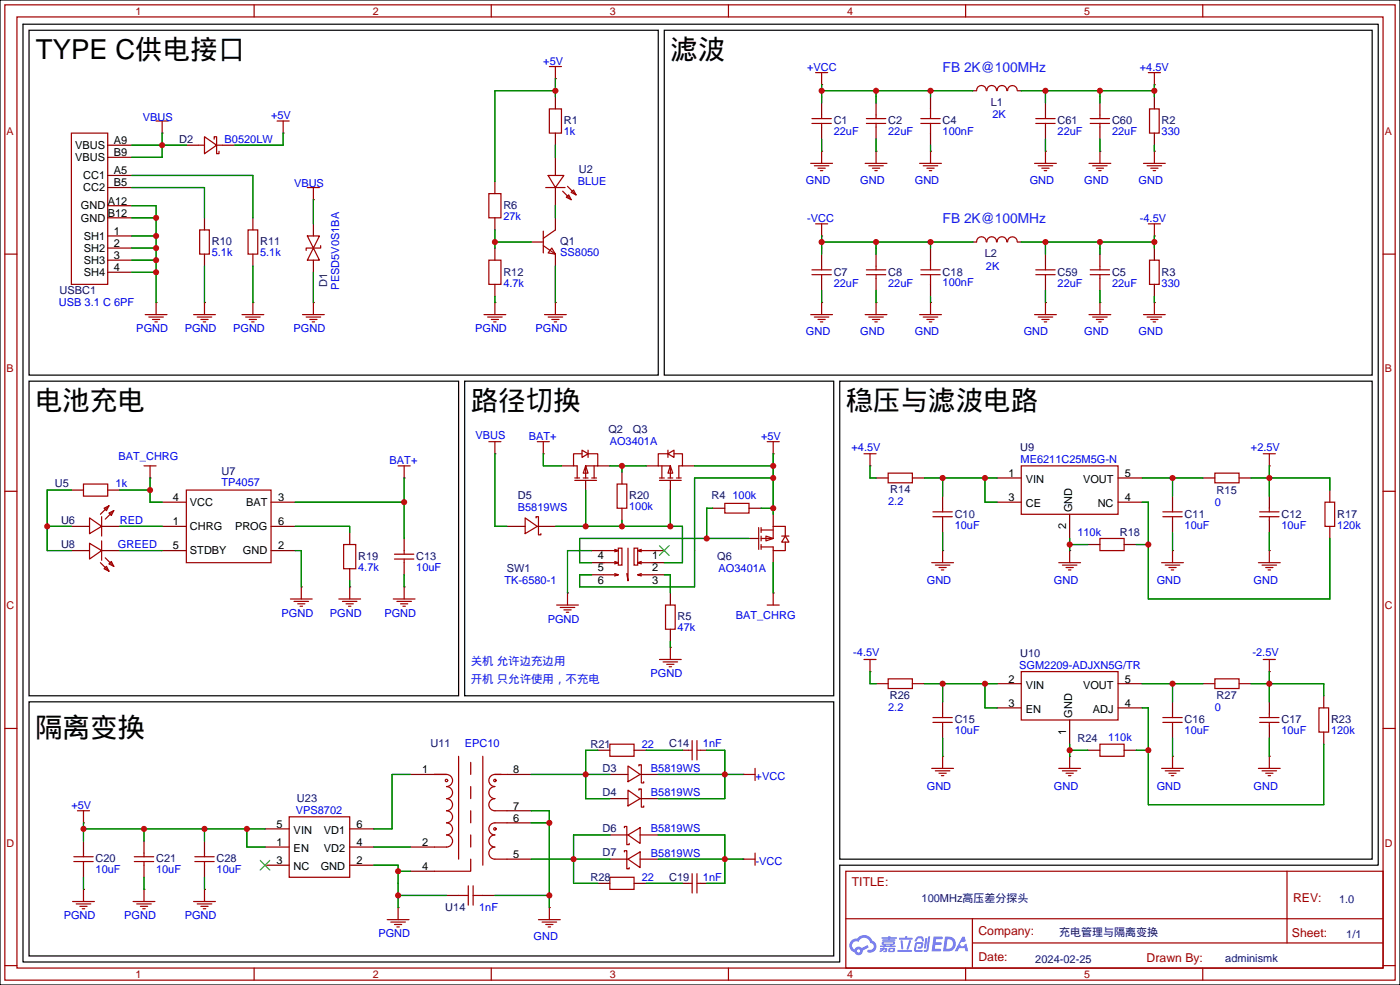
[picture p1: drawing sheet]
<svg xmlns="http://www.w3.org/2000/svg" width="294mm" height="207mm" viewBox="0 0 294 207" stroke-linecap="round" stroke-linejoin="round" font-family="sans-serif">
<path d="M0 0h293.9v206.8h-293.9z" fill="#fff" stroke="#000" stroke-width=".25"/>
<g fill="none" stroke="#a10000" stroke-width=".25">
<path d="M1 1h291.9v204.7h-291.9zM3.6 3.6h286.7v199.6h-286.7zM53.3 1v2.6M103.1 1v2.6M152.9 1v2.6M202.7 1v2.6M252.5 1v2.6M1 53.3h2.6M290.3 53.3h2.6M1 103.1h2.6M290.3 103.1h2.6M1 152.9h2.6"/>
<path d="M290.3 152.9h2.6M177.5 182.9h112.8v20.3h-112.8zM177.6 192.8h112.6M204.1 197.9h86.1M204.1 192.8v10.2M270.2 182.9v15M1 202.7h2.6M53.3 203.2v2.5M103.1 203.2v2.5M152.9 203.2v2.5M202.7 203.2v2.5M252.5 203.2v2.5"/>
<path d="M290.3 202.7h2.6"/>
</g>
<g fill="#5487ff">
<path d="M196 196.6h1.6l.3 .1-.1 .4h-1.3l-.1 .7h1.1l.2 .3-.3 .2h-1.1l-.1 .9h1.2l.2 .2-.2 .3h-1.8z"/>
<path d="M202 196.6h.5l.2 .9-.4 .3a.49 .49 0 0 0-.7 .2 .49 .49 0 0 0 .3 .6 .49 .49 0 0 0 .6-.4l.3-.2 .4 1.7h-.5l-.2-.7h-1.2l-.3 .7h-.6z"/>
<path d="M194.3 196.9h.4l-.3 2-.2 .2-.2-.2z"/>
<path d="M194.8 196.6h.5l-.4 2.7a.57 .57 0 0 1-.4 .5 .57 .57 0 0 1-.6-.2l.6-.3z"/>
<path d="M192.4 196.7l.5-.2 .7 .1 .4 1h-.4l-.3-.6h-.6l-.4 .6h-.3z"/>
<path d="M192.2 197.9l1.2-.2a.74 .74 0 0 1 .4 .8 .74 .74 0 0 1-.6 .6h-.5l-.1-.2 .3-.2h.4l.1-.6h-.9l-.2 1.3h1.2l.2 .2-.2 .2h-1.2l-.4-.1v-.4z"/>
<path d="M188.4 199.4h2.9l.2 .2-.3 .2h-2.7z"/>
<path d="M190.8 197.4h.5a2.8 2.8 0 0 1-.8 1.9l-.2-.2z"/>
<path d="M189 197.4h.4l.2 1.7-.2 .2-.2-.2z"/>
<path d="M188.8 196.8h1.2l.1-.3h.3v.3h1l.2 .3-.2 .1h-2.6z"/>
<path d="M184.8 199l.9-.1v.1l.5 .1v.6l-.8 .2v-.3h.4v-.3a.45 .45 0 0 0-.6 .3l-.5 .3-.1-.3 .5-.3h-.4z"/>
<path d="M185.1 196.7h1.3l.1-.2h.4v.2h1.2l.2 .2-.2 .1h-1.3v.2h1l.2 .2-.2 .1h-2.5l-.1-.3h1.2v-.2h-1.3z"/>
<path d="M198.4 196.6l-.4 3.1h.9a1.56 1.56 0 0 0 1.7-1.6 1.56 1.56 0 0 0-1.7-1.5zM198.9 197.1a1.05 1.05 0 0 1 1.1 1.2 1.05 1.05 0 0 1-1.4 .9z"/>
<path d="M185.2 197.7l-.1 .5 .4 .1v.2h-.7v.3h3.1l.1-.2-.1-.1h-.7l.1-.1a.43 .43 0 0 0 .5-.3 .43 .43 0 0 0-.2-.5h-2.2zM185.5 197.9h2l-.1 .2h-1.9zM185.9 198.3h1l-.1 .2h-.8z"/>
<path d="M186.6 199.1l-.1 .7 1.3-.1v-.7l-.9-.1zM186.9 199.3h.6l-.1 .3h-.5z"/>
<path d="M178.7 197.4a1.47 1.47 0 0 0 .7 2.5 .89 .89 0 0 0 1 .6 .89 .89 0 0 0 .7-1l1.3-.6-.3-.5-1.2 .6-.4-.3a.89 .89 0 0 0-1.1 .6 .9 .9 0 0 1-.5-1.2 .9 .9 0 0 1 1.3-.4 1.3 1.3 0 0 1 1.4-.9 1.3 1.3 0 0 1 1.1 1.2 .75 .75 0 0 1 .7 .9 .75 .75 0 0 1-1.1 .5l-.2 .1v.3a1.28 1.28 0 0 0 1.8-.6 1.28 1.28 0 0 0-.8-1.7 1.9 1.9 0 0 0-3.3-.5l-.6 .1zM179.9 199.6a.35 .35 0 0 1 .7 0 .35 .35 0 0 1-.7 0z"/>
</g>
<g fill="none" stroke="#a10000" stroke-width=".25">
<path d="M115.3 14h2.6M116.6 14v2.5M171.2 15.2h2.5M172.5 15.2v2.6M205 19a1.01 1.01 0 0 1 1-1.1 1.01 1.01 0 0 1 1 1.1M207.2 19a1.01 1.01 0 0 1 1-1.1 1.01 1.01 0 0 1 1 1.1M209.3 19a1.01 1.01 0 0 1 1-1.1 1.01 1.01 0 0 1 1 1.1M211.5 19a1.01 1.01 0 0 1 1-1 1.01 1.01 0 0 1 1 1M241 15.2h2.6M242.3 15.2v2.6M15 27.9h7.6v31.8h-7.6zM32.8 25.4h2.5"/>
<path d="M34 25.4v2.5M41.7 30.5h1.2M42.9 28.7l2.6 1.8-2.6 1.8zM45 29.2v-.5h.5v3.6h.5v-.5M45.5 30.5h1.2M58.2 25.4h2.5M59.4 25.4v2.5M64.5 39.4h2.6M65.8 39.4v2.5M114.6 39.4h4M115.1 36.8h3.3l-1.8 2.6zM115.3 22.9h2.6v5h-2.6z"/>
<path d="M119.1 39.1l1.8 1.8M170.2 34.3h4.6M170.4 25.9h4.1M170.4 24.9h4.1M170.9 34.8h3.1M171.7 35.3h1.5M172.2 35.8h.5M172.5 24.1v.8M172.5 25.9v.8M172.5 31.8v2.5M181.6 34.3h4.6M181.9 25.9h4"/>
<path d="M181.9 24.9h4M182.4 34.8h3M183.1 35.3h1.6M183.6 35.8h.5M183.9 24.1v.8M183.9 25.9v.8M183.9 31.8v2.5M193 34.3h4.6M193.3 25.9h4.1M193.3 24.9h4.1M193.8 34.8h3M194.6 35.3h1.5"/>
<path d="M195.1 35.8h.5M195.3 22.9v2M195.3 25.9v2M195.3 31.8v2.5M217.2 34.3h4.5M217.4 25.9h4.1M217.4 24.9h4.1M217.9 34.8h3.1M218.7 35.3h1.5M219.2 35.8h.5M219.5 24.1v.8M219.5 25.9v.8"/>
<path d="M219.5 31.8v2.5M228.6 34.3h4.6M228.9 25.9h4M228.9 24.9h4M229.4 34.8h3M230.1 35.3h1.5M230.6 35.8h.5M230.9 24.1v.8M230.9 25.9v.8M230.9 31.8v2.5M240 34.3h4.6M240.8 34.8h3"/>
<path d="M241.3 22.9h2v5h-2zM241.6 35.3h1.5M242.1 35.8h.5M242.3 31.8v2.5M41.9 48.3h2v5h-2zM52.1 48.3h2v5h-2zM64.5 49.5h2.6l-1.3 2.6zM65.8 52.1l1.3 2.5h-2.6zM67.3 51.6v.5h-3v.5M102.6 54.6h2.6v5.1h-2.6zM102.6 40.6h2.6v5.1h-2.6zM114 48.5v4.6"/>
<path d="M114 51.6l2.6 1.7M115.8 52.1l.8 1.2-1.5-.2zM116.6 48.3l-2.6 1.7M118.1 40.1l1.8 1.8M118.9 41.4l.5-.5 .5 1zM119.9 40.4l.5-.5 .5 1zM170.4 57.7h4.1M170.4 56.6h4.1M171.2 47h2.5M172.5 47v2.5M172.5 55.9v.7M172.5 57.7v.7"/>
<path d="M181.9 57.7h4M181.9 56.6h4M183.9 55.9v.7M183.9 57.7v.7M193.3 57.7h4.1M193.3 56.6h4.1M195.3 54.6v2M195.3 57.7v2M205 50.8a1.01 1.01 0 0 1 1-1.1 1.01 1.01 0 0 1 1 1.1M207.2 50.8a1.01 1.01 0 0 1 1-1.1 1.01 1.01 0 0 1 1 1.1M209.3 50.8a1.01 1.01 0 0 1 1-1.1 1.01 1.01 0 0 1 1 1.1M211.5 50.8a1.01 1.01 0 0 1 1-1.1 1.01 1.01 0 0 1 1 1.1"/>
<path d="M217.4 57.7h4.1M217.4 56.6h4.1M219.5 55.9v.7M219.5 57.7v.7M228.9 57.7h4M228.9 56.6h4M230.9 55.9v.7M230.9 57.7v.7M241 47h2.6M241.3 54.6h2v5.1h-2zM242.3 47v2.5M30.5 66h4.6"/>
<path d="M31.2 66.5h3.1M32 67.1h1.5M32.5 67.6h.5M32.8 63.5v2.5M40.6 66h4.6M41.4 66.5h3M42.2 67.1h1.5M42.7 67.6h.5M42.9 63.5v2.5M50.8 66h4.6M51.6 66.5h3M52.3 67.1h1.5"/>
<path d="M52.8 67.6h.5M53.1 63.5v2.5M63.5 66h4.6M64.3 66.5h3M65 67.1h1.5M65.5 67.6h.5M65.8 63.5v2.5M101.6 66h4.6M102.4 66.5h3M103.1 67.1h1.5M103.6 67.6h.5M103.9 63.5v2.5"/>
<path d="M114.3 66h4.6M115.1 66.5h3M115.8 67.1h1.5M116.3 67.6h.5M116.6 63.5v2.5M170.2 66h4.6M170.9 66.5h3.1M171.7 67.1h1.5M172.2 67.6h.5M172.5 63.5v2.5M181.6 66h4.6M182.4 66.5h3"/>
<path d="M183.1 67.1h1.6M183.6 67.6h.5M183.9 63.5v2.5M193 66h4.6M193.8 66.5h3M194.6 67.1h1.5M195.1 67.6h.5M195.3 63.5v2.5M217.2 66h4.5M217.9 66.5h3.1M218.7 67.1h1.5M219.2 67.6h.5"/>
<path d="M219.5 63.5v2.5M228.6 66h4.6M229.4 66.5h3M230.1 67.1h1.5M230.6 67.6h.5M230.9 63.5v2.5M240 66h4.6M240.8 66.5h3M241.6 67.1h1.5M242.1 67.6h.5M242.3 63.5v2.5M30.2 97.8h2.6"/>
<path d="M31.5 97.8v2.5M83.6 97.8h2.5M84.8 97.8v2.5M102.6 92.7h2.6M103.9 92.7v2.6M112.8 92.7h2.5M114 92.7v2.6M122.2 94.5l1.2 .8-1.2 .7zM122.2 95.3h-1.8v2.5h.8v2.5M122.9 97.8l.5 1.5h-1zM123.4 95.3h2.1v2.5h-2.6v2.5M123.4 94.5v1.5"/>
<path d="M124.7 97.8v2.5M138.9 97.8v2.5M140.2 95.3l1.3-.8v1.5zM140.2 95.3h-2v2.5h2.5v2.5M140.2 94.5v1.5M140.7 97.8l.5 1.5h-1zM141.5 95.3h1.8v2.5h-.8v2.5M161 92.7h2.6M162.3 92.7v2.6M181.4 95.3h2.5M182.6 95.3v2.5M186.4 99.3h5.1v2h-5.1z"/>
<path d="M214.4 97.8h20.3v10.1h-20.3zM255 99.3h5.1v2h-5.1zM265.2 95.3h2.5M266.4 95.3v2.5M17.5 101.6h5.1v2.5h-5.1zM18.8 108.7l2.5 1.8-2.5 1.5zM18.8 114l2.5 1.6-2.5 1.7zM21.1 118.1l1.8 1.8M21.3 108.5v4M21.3 113.5v4.1M21.8 106.7l1.1-.5-.5 1zM21.8 119.4l.6-.5 .5 1z"/>
<path d="M22.1 117.1l1.8 1.8M22.9 107.7l1-.5-.5 1zM22.9 106.2l-1.8 1.8M23.4 117.9l.5 1-1-.5zM23.9 107.2l-1.8 1.8M39.1 102.9h17.8v15.2h-17.8zM72.1 114.3h2.6v5.1h-2.6zM82.8 117.3h4.1M82.8 116.3h4.1M84.8 115.6v.7M84.8 117.3v.8M110.2 108.7l2.6 1.8-2.6 1.5z"/>
<path d="M112.5 108.7v-.2h.5v3.8h.5v-.3M120.6 100.8h4.6M120.6 100.3h1.1M122.4 100.3h1M124.2 100.3h1M126.7 118.1h3.1l-.8 .3M126.7 115.6h3.1l-.8 .2M129 117.9l.8 .2M129 115.3l.8 .3M129.5 101.6h2.1v5.1h-2.1zM129.8 115.1h.8v3.5h-.8zM131.8 115.1v6.8l-.2-1.5"/>
<path d="M133.1 115.1h.8v3.5h-.8zM134.6 117.9l-.7 .2M134.6 115.3l-.7 .3M136.9 118.1h-3l.7 .3M136.9 115.6h-3l.7 .2M138.4 100.8h4.6M138.4 100.3h1M140.2 100.3h1M142 100.3h1M152.1 105.7h5.1v2h-5.1zM159.3 110.7v4.6M159.8 111.3h2.5"/>
<path d="M159.8 110.7v1.1M159.8 112.5v1M159.8 114.3v1M160.8 112.5l1.5 .5-1.5 .5zM164.1 112.5h1.5M164.8 112.5l.8 1.3h-1.5zM164.8 112.5v-2h-2.5v2.5h-2.5M164.8 113.8v1.8h-2.5v-.8h-2.5M195.6 118.1h4.6M195.8 108.5h4.1M195.8 107.4h4.1M196.3 118.6h3.1"/>
<path d="M197.1 119.1h1.5M197.6 119.6h.5M197.9 106.7v.7M197.9 108.5v.7M197.9 115.6v2.5M222.2 118.1h4.6M223 118.6h3.1M223.8 119.1h1.5M224.3 119.6h.5M224.5 115.6v2.5M230.9 113h5.1v2.6h-5.1zM243.8 118.1h4.6"/>
<path d="M244.1 108.5h4.1M244.1 107.4h4.1M244.6 118.6h3M245.4 119.1h1.5M245.9 119.6h.5M246.1 106.7v.7M246.1 108.5v.7M246.1 115.6v2.5M264.2 118.1h4.5M264.4 108.5h4.1M264.4 107.4h4.1M264.9 118.6h3.1"/>
<path d="M265.7 119.1h1.5M266.2 119.6h.5M266.4 106.7v.7M266.4 108.5v.7M266.4 115.6v2.5M278.1 105.4h2.1v5.1h-2.1zM61 125.7h4.5M61.7 126.2h3.1M62.5 126.7h1.5M63 127.3h.5M63.2 123.2v2.5M71.1 125.7h4.6"/>
<path d="M71.9 126.2h3M72.6 126.7h1.6M73.2 127.3h.5M73.4 123.2v2.5M82.5 125.7h4.6M83.3 126.2h3.1M84.1 126.7h1.5M84.6 127.3h.5M84.8 123.2v2.5M116.8 127h4.6M117.6 127.5h3M118.4 128h1.5"/>
<path d="M118.9 128.5h.5M119.1 124.5v2.5M126.7 120.7h3.1l-.8 .2M129 120.4l.8 .3M134.6 120.4l-.7 .3M136.9 120.7h-3l.7 .2M138.4 138.4h4.6M139.2 138.9h3M139.7 127h2v5.1h-2zM140 139.4h1.5M140.5 140h.5M140.7 135.9v2.5"/>
<path d="M161 127h2.6M162.3 124.5v2.5M181.4 138.4h2.5M182.6 138.4v2.6M265.2 138.4h2.5M266.4 138.4v2.6M96.3 158.8v21.5M101.3 158.8v22.8M128 156.2h5.1v2.6h-5.1zM144.5 157.5h.8M145.3 155.4v4.1M146.3 155.4v4.1"/>
<path d="M146.3 157.5h.8M186.4 142.5h5.1v2h-5.1zM195.8 151.6h4.1M195.8 150.6h4.1M197.9 149.9v.7M197.9 151.6v.8M197.9 158.8v2.5M214.4 141h20.3v10.1h-20.3zM224.5 158.8v2.5M230.9 156.2h5.1v2.6h-5.1zM244.1 151.6h4.1M244.1 150.6h4.1"/>
<path d="M246.1 149.9v.7M246.1 151.6v.8M246.1 158.8v2.5M255 142.5h5.1v2h-5.1zM264.4 151.6h4.1M264.4 150.6h4.1M266.4 149.9v.7M266.4 151.6v.8M266.4 158.8v2.5M276.9 148.6h2v5.1h-2zM15.5 179.8h4.1M16.3 170.2h2.5"/>
<path d="M17.5 170.2v2.5M17.5 179.1v.7M28.2 179.8h4.1M30.2 179.1v.7M40.9 179.8h4.1M42.9 179.1v.7M60.7 171.5h12.7v12.7h-12.7zM91.2 162.6h2.5h-2.5M93.7 162.6a1.27 1.27 0 0 1 1.3 1.2 1.27 1.27 0 0 1-1.3 1.3 1.27 1.27 0 0 1 1.3 1.3 1.27 1.27 0 0 1-1.3 1.2 1.27 1.27 0 0 1 1.3 1.3 1.27 1.27 0 0 1-1.3 1.3 1.27 1.27 0 0 1 1.3 1.3 1.27 1.27 0 0 1-1.3 1.2 1.27 1.27 0 0 1 1.3 1.3 1.27 1.27 0 0 1-1.3 1.3 1.27 1.27 0 0 1 1.3 1.2 1.27 1.27 0 0 1-1.3 1.3h-2.5M98.8 160v2.6M98.8 165.1v2.5M98.8 170.2v2.5"/>
<path d="M98.8 175.3v2.5M103.9 162.6a1.27 1.27 0 0 0-1.3 1.2 1.27 1.27 0 0 0 1.3 1.3 1.27 1.27 0 0 0-1.3 1.3 1.27 1.27 0 0 0 1.3 1.2 1.27 1.27 0 0 0-1.3 1.3 1.27 1.27 0 0 0 1.3 1.3h2.5M105.2 162.6h-1.3h2.5M106.4 172.7h-2.5a1.27 1.27 0 0 0-1.3 1.3 1.27 1.27 0 0 0 1.3 1.3 1.27 1.27 0 0 0-1.3 1.2 1.27 1.27 0 0 0 1.3 1.3 1.27 1.27 0 0 0-1.3 1.3 1.27 1.27 0 0 0 1.3 1.2h2.5M131.1 178.8v-.2h.5v3.8h.5v-.3M131.1 173.7v-.2h.5v3.8h.5v-.3M131.8 165.9l2.6 1.7-2.6 1.6zM131.8 160.8l2.6 1.8-2.6 1.5zM131.8 175.3l2.6-1.6v3.3zM134.1 165.9v-.3h.5v3.8h.5v-.2M134.1 160.8v-.3h.5v3.8h.5v-.2M156 162.6h2.5"/>
<path d="M158.5 161.3v2.5M158.5 179.1v2.5M195.6 161.3h4.6M196.3 161.8h3.1M197.1 162.3h1.5M197.6 162.8h.5M222.2 161.3h4.6M223 161.8h3.1M223.8 162.3h1.5M224.3 162.8h.5M243.8 161.3h4.6M244.6 161.8h3"/>
<path d="M245.4 162.3h1.5M245.9 162.8h.5M264.2 161.3h4.5M264.9 161.8h3.1M265.7 162.3h1.5M266.2 162.8h.5M15.2 189.2h4.6M15.5 180.8h4.1M16 189.7h3M16.8 190.2h1.5M17.3 190.8h.5M17.5 180.8v.8"/>
<path d="M17.5 186.7v2.5M27.9 189.2h4.6M28.2 180.8h4.1M28.7 189.7h3M29.5 190.2h1.5M30 190.8h.5M30.2 180.8v.8M30.2 186.7v2.5M40.6 189.2h4.6M40.9 180.8h4.1M41.4 189.7h3M42.2 190.2h1.5"/>
<path d="M42.7 190.8h.5M42.9 180.8v.8M42.9 186.7v2.5M81.3 193h4.6M82 193.5h3.1M82.8 194.1h1.5M83.3 194.6h.5M83.6 190.5v2.5M96.3 188h2M98.3 185.9v4.1M98.8 180.3v2.6h-7.6M99.3 188h2"/>
<path d="M99.3 185.9v4.1M113 193h4.6M113.8 193.5h3M114.6 194.1h1.5M115.1 194.6h.5M115.3 190.5v2.5M128 184.2h5.1v2.5h-5.1zM131.8 180.3l2.6-1.5v3.3zM144.5 185.4h.8M145.3 183.4v4.1M146.3 183.4v4.1M146.3 185.4h.8"/>
<path d="M156 180.3h2.5"/>
<circle cx="93.7" cy="163.8" r=".25"/>
<circle cx="103.9" cy="163.8" r=".25"/>
<circle cx="103.9" cy="174" r=".25"/>
</g>
<g fill="none" stroke="#870000" stroke-width=".25">
<path d="M116.6 16.5h.1M172.5 17.8h.1M204.2 19.1h.8M213.6 19.1h.8M242.3 17.8h.1M22.6 33h5.1M22.6 39.4h5.1M22.6 36.8h5.1M22.6 30.5h5.1M34 27.9h.1M39.1 30.5h2.6M46.7 30.5h2.6"/>
<path d="M59.4 27.9h.1M103.9 38.1v2.5M116.6 20.3v2.6M116.6 27.9v2.6M116.6 33v3.8M116.6 39.4v3.8M172.5 31.8h.1M172.5 21.6v2.5M172.5 26.7v2.5M183.9 31.8h.1M183.9 21.6v2.5M183.9 26.7v2.5"/>
<path d="M195.3 31.8h.1M195.3 20.3v2.6M195.3 27.9v2.6M219.5 31.8h.1M219.5 21.6v2.5M219.5 26.7v2.5M230.9 31.8h.1M230.9 21.6v2.5M230.9 26.7v2.5M242.3 31.8h.1M242.3 20.3v2.6M242.3 27.9v2.6"/>
<path d="M22.6 45.7h5.1M22.6 43.2h5.1M22.6 49.5h5.1M22.6 52.1h5.1M22.6 54.6h5.1M22.6 57.2h5.1M42.9 45.7v2.6M42.9 53.3v2.6M53.1 45.7v2.6M53.1 53.3v2.6M65.8 41.9h.1M65.8 47v2.5"/>
<path d="M65.8 54.6v2.6M103.9 45.7v2.6M103.9 52.1v2.5M103.9 59.7v2.5M111.5 50.8h2.5M116.6 45.7v2.6M116.6 53.3v2.6M172.5 49.5h.1M172.5 53.3v2.6M172.5 58.4v2.6M183.9 53.3v2.6M183.9 58.4v2.6"/>
<path d="M195.3 52.1v2.5M195.3 59.7v2.5M204.2 50.8h.8M213.6 50.8h.8M219.5 53.3v2.6M219.5 58.4v2.6M230.9 53.3v2.6M230.9 58.4v2.6M242.3 49.5h.1M242.3 52.1v2.5M242.3 59.7v2.5M32.8 63.5h.1"/>
<path d="M42.9 63.5h.1M53.1 63.5h.1M65.8 63.5h.1M103.9 63.5h.1M116.6 63.5h.1M172.5 63.5h.1M183.9 63.5h.1M195.3 63.5h.1M219.5 63.5h.1M230.9 63.5h.1M242.3 63.5h.1M103.9 95.3h.1"/>
<path d="M114 95.3h.1M117.9 97.8h2.5M125.5 97.8h2.5M130.6 99.1v2.5M135.6 97.8h2.6M143.3 97.8h2.5M162.3 95.3h.1M182.6 97.8h.1M266.4 97.8h.1M15 110.5h3.8M15 115.6h3.8M15 102.9h2.5"/>
<path d="M21.3 110.5h3.8M21.3 115.6h3.8M22.6 102.9h2.5M31.5 100.3h.1M34 110.5h5.1M34 115.6h5.1M34 105.4h5.1M56.9 110.5h5.1M56.9 115.6h5.1M56.9 105.4h5.1M73.4 111.8v2.5M73.4 119.4v2.5"/>
<path d="M84.8 100.3h.1M84.8 113v2.6M84.8 118.1v2.6M106.4 110.5h3.8M112.8 110.5h3.8M122.9 100.8v2.1M124.2 115.6h2.5M124.2 118.1h2.5M130.6 106.7v2.5M136.9 115.6h2.5M136.9 118.1h2.5M140.7 100.8v2.1"/>
<path d="M149.6 106.7h2.5M157.2 113h2.1M157.2 106.7h2.6M162.3 108v2.5M162.3 115.6v2.5M183.9 100.3h2.5M191.5 100.3h2.6M197.9 115.6h.1M197.9 104.1v2.6M197.9 109.2v2.6M209.3 105.4h5.1M209.3 100.3h5.1"/>
<path d="M224.5 115.6h.1M224.5 108v5M228.3 114.3h2.6M234.7 105.4h5.1M234.7 100.3h5.1M236 114.3h2.5M246.1 115.6h.1M246.1 104.1v2.6M246.1 109.2v2.6M252.5 100.3h2.5M260.1 100.3h2.5M266.4 115.6h.1"/>
<path d="M266.4 104.1v2.6M266.4 109.2v2.6M279.1 102.9v2.5M279.1 110.5v2.5M63.2 123.2h.1M73.4 123.2h.1M84.8 123.2h.1M119.1 124.5h.1M124.2 120.7h2.5M136.9 120.7h2.5M140.7 135.9h.1M140.7 124.5v2.5"/>
<path d="M140.7 132.1v2.5M162.3 124.5h.1M125.5 157.5h2.5M133.1 157.5h2.5M143.3 157.5h1.2M147.1 157.5h1.2M182.6 141h.1M183.9 143.5h2.5M191.5 143.5h2.6M197.9 158.8h.1M197.9 147.3v2.6M197.9 152.4v2.5"/>
<path d="M209.3 143.5h5.1M209.3 148.6h5.1M224.5 158.8h.1M224.5 151.1v5.1M228.3 157.5h2.6M234.7 143.5h5.1M234.7 148.6h5.1M236 157.5h2.5M246.1 158.8h.1M246.1 147.3v2.6M246.1 152.4v2.5M252.5 143.5h2.5"/>
<path d="M260.1 143.5h2.5M266.4 141h.1M266.4 158.8h.1M266.4 147.3v2.6M266.4 152.4v2.5M277.9 146.1v2.5M277.9 153.7v2.5M17.5 172.7h.1M17.5 176.5v2.6M30.2 176.5v2.6M42.9 176.5v2.6M55.6 177.8h5.1"/>
<path d="M55.6 174h5.1M73.4 177.8h5.1M73.4 174h5.1M86.1 162.6h5.1M86.1 177.8h5.1M106.4 162.6h5.1M106.4 172.7h5.1M106.4 170.2h5.1M128 167.6h3.8M128 162.6h3.8M128 175.3h3.8M134.4 167.6h3.8"/>
<path d="M134.4 162.6h3.8M134.4 175.3h3.8M156 162.6h.1M17.5 186.7h.1M17.5 181.6v2.6M30.2 186.7h.1M30.2 181.6v2.6M42.9 186.7h.1M42.9 181.6v2.6M55.6 181.6h5.1M73.4 181.6h5.1M83.6 190.5h.1"/>
<path d="M86.1 182.9h5.1M93.7 188h2.6M101.3 188h2.6M106.4 180.3h5.1M115.3 190.5h.1M125.5 185.4h2.5M128 180.3h3.8M133.1 185.4h2.5M134.4 180.3h3.8M143.3 185.4h1.2M147.1 185.4h1.2M156 180.3h.1"/>
</g>
<path d="M138.4 114.6l2.1 2M140.5 114.6l-2.1 2M54.6 180.6l2 2M56.6 180.6l-2 2" fill="none" stroke="#3c3" stroke-width=".25"/>
<path d="M4.8 5.1h284.5v176.5h-113v20.3h-171.5zM6.1 6.3h132.1v72.4h-132.1zM139.4 6.3h148.6v72.4h-148.6zM6.1 80h90.2v66.1h-90.2zM97.5 80h77.5v66.1h-77.5zM176.3 80h111.7v100.3h-111.7zM6.1 147.3h168.9v53.4h-168.9z" fill="none" stroke="#000" stroke-width=".25"/>
<g fill="none" stroke="#008700" stroke-width=".25">
<path d="M116.6 19.1h-12.7v19M116.6 16.5v3.8M172.5 17.8v3.8M172.5 19.1h31.7M183.9 19.1v2.5M195.3 19.1v1.2M214.4 19.1h27.9M219.5 19.1v2.5M230.9 19.1v2.5M242.3 17.8v2.5M27.7 39.4h15.2v6.3M27.7 36.8h25.4v8.9"/>
<path d="M27.7 30.5h11.4M34 27.9v5.1h-6.3M59.4 27.9v2.6h-10.1M116.6 30.5v2.5M172.5 29.2v2.6M183.9 29.2v2.6M195.3 30.5v1.3M219.5 29.2v2.6M230.9 29.2v2.6M242.3 30.5v1.3M27.7 43.2h5.1v20.3M27.7 57.2h5.1"/>
<path d="M27.7 54.6h5.1M27.7 52.1h5.1M27.7 49.5h5.1M27.7 45.7h5.1M42.9 55.9v7.6M53.1 55.9v7.6M65.8 41.9v5.1M65.8 57.2v6.3M103.9 50.8h7.6M103.9 48.3v3.8M116.6 43.2v2.5M116.6 55.9v7.6"/>
<path d="M172.5 49.5v3.8M172.5 50.8h31.7M183.9 50.8v2.5M195.3 50.8v1.3M214.4 50.8h27.9M219.5 50.8v2.5M230.9 50.8v2.5M242.3 49.5v2.6M103.9 62.2v1.3M172.5 61v2.5M183.9 61v2.5M195.3 62.2v1.3"/>
<path d="M219.5 61v2.5M230.9 61v2.5M242.3 62.2v1.3M103.9 95.3v15.2h2.5M114 95.3v2.5h3.9M128 97.8h7.6M130.6 97.8v1.3M145.8 97.8h16.5M162.3 95.3v12.7M182.6 97.8v2.5h1.3M266.4 97.8v6.3M9.9 110.5h5.1"/>
<path d="M15 102.9h-5.1v12.7h5.1M25.1 115.6h8.9M25.1 110.5h8.9M25.1 102.9h6.4M31.5 100.3v5.1h2.5M62 115.6h1.2v7.6M62 110.5h11.4v1.3M62 105.4h22.8M84.8 100.3v12.7M116.6 110.5h26.7v7.6h-3.9M122.9 102.9v7.6M124.2 115.6h-5.1v8.9"/>
<path d="M130.6 109.2v1.3M140.7 102.9v7.6M149.6 106.7h-1.3v6.3M157.2 113h-35.5v5.1h2.5M159.8 106.7h2.5M162.3 118.1v6.4M162.3 100.3h-16.5v22.9h-24.1v-2.5h2.5M194.1 100.3h15.2M197.9 100.3v3.8M197.9 111.8v3.8M206.8 100.3v5.1h2.5M224.5 113v2.6"/>
<path d="M224.5 114.3h3.8M238.5 114.3h2.5M239.8 105.4h1.2v20.3h38.1v-12.7M239.8 100.3h12.7M246.1 100.3v3.8M246.1 111.8v3.8M262.6 100.3h16.5v2.6M266.4 111.8v3.8M73.4 121.9v1.3M84.8 120.7v2.5M139.4 120.7h1.3v3.8M140.7 134.6v1.3"/>
<path d="M125.5 157.5h-2.6v10.1h5.1M135.6 157.5h7.7M148.3 157.5h3.8v10.1h-13.9M182.6 141v2.5h1.3M194.1 143.5h15.2M197.9 143.5v3.8M197.9 154.9v3.9M206.8 143.5v5.1h2.5M224.5 157.5h3.8M224.5 156.2v2.6M238.5 157.5h2.5M239.8 143.5h12.7"/>
<path d="M239.8 148.6h1.2v20.3h36.9v-12.7M246.1 143.5v3.8M246.1 154.9v3.9M262.6 143.5h15.3v2.6M266.4 141v6.3M266.4 154.9v3.9M17.5 172.7v3.8M17.5 174h38.1M30.2 174v2.5M42.9 174v2.5M51.8 174v3.8h3.8M78.5 177.8h7.6"/>
<path d="M86.1 162.6h-3.8v11.4h-3.8M111.5 162.6h16.5M111.5 170.2h3.8v20.3M111.5 172.7h3.8M128 175.3h-7.6v10.1h5.1M138.2 162.6h17.8M138.2 175.3h13.9v10.1h-3.8M17.5 184.2v2.5M30.2 184.2v2.5M42.9 184.2v2.5M78.5 181.6h5.1v8.9M83.6 182.9h2.5"/>
<path d="M83.6 188h10.1M103.9 188h11.4M111.5 180.3h16.5M135.6 185.4h7.7M138.2 180.3h17.8"/>
</g>
<g fill="#c00">
<circle cx="17.5" cy="174" r=".63"/>
<circle cx="30.2" cy="174" r=".63"/>
<circle cx="42.9" cy="174" r=".63"/>
<circle cx="51.8" cy="174" r=".63"/>
<circle cx="32.8" cy="57.1" r=".63"/>
<circle cx="32.8" cy="54.6" r=".63"/>
<circle cx="32.8" cy="52.1" r=".63"/>
<circle cx="32.8" cy="49.5" r=".63"/>
<circle cx="32.8" cy="45.7" r=".63"/>
<circle cx="34" cy="30.5" r=".63"/>
<circle cx="83.6" cy="182.9" r=".63"/>
<circle cx="83.6" cy="188" r=".63"/>
<circle cx="152.1" cy="162.6" r=".63"/>
<circle cx="152.1" cy="180.3" r=".63"/>
<circle cx="120.4" cy="180.3" r=".63"/>
<circle cx="172.5" cy="50.8" r=".63"/>
<circle cx="183.9" cy="50.8" r=".63"/>
<circle cx="195.3" cy="50.8" r=".63"/>
<circle cx="172.5" cy="19" r=".63"/>
<circle cx="183.9" cy="19" r=".63"/>
<circle cx="195.3" cy="19" r=".63"/>
<circle cx="115.3" cy="188" r=".63"/>
<circle cx="115.3" cy="172.7" r=".63"/>
<circle cx="31.5" cy="102.9" r=".63"/>
<circle cx="9.9" cy="110.5" r=".63"/>
<circle cx="130.6" cy="97.8" r=".63"/>
<circle cx="162.3" cy="97.8" r=".63"/>
<circle cx="162.3" cy="100.3" r=".63"/>
<circle cx="162.3" cy="106.7" r=".63"/>
<circle cx="122.9" cy="162.6" r=".63"/>
<circle cx="103.9" cy="50.8" r=".63"/>
<circle cx="116.6" cy="19" r=".63"/>
<circle cx="130.6" cy="110.5" r=".63"/>
<circle cx="122.9" cy="110.5" r=".63"/>
<circle cx="140.7" cy="110.5" r=".63"/>
<circle cx="84.8" cy="105.4" r=".63"/>
<circle cx="219.5" cy="19" r=".63"/>
<circle cx="230.9" cy="19" r=".63"/>
<circle cx="242.3" cy="19" r=".63"/>
<circle cx="219.5" cy="50.8" r=".63"/>
<circle cx="230.9" cy="50.8" r=".63"/>
<circle cx="242.3" cy="50.8" r=".63"/>
<circle cx="206.8" cy="100.3" r=".63"/>
<circle cx="197.9" cy="100.3" r=".63"/>
<circle cx="224.5" cy="114.3" r=".63"/>
<circle cx="246.1" cy="100.3" r=".63"/>
<circle cx="266.4" cy="100.3" r=".63"/>
<circle cx="224.5" cy="157.5" r=".63"/>
<circle cx="206.8" cy="143.5" r=".63"/>
<circle cx="197.9" cy="143.5" r=".63"/>
<circle cx="246.1" cy="143.5" r=".63"/>
<circle cx="266.4" cy="143.5" r=".63"/>
<circle cx="241" cy="114.3" r=".63"/>
<circle cx="241" cy="157.5" r=".63"/>
<circle cx="148.3" cy="113" r=".63"/>
</g>
<g font-size="5.8">
<text x="7.5" y="12.4">TYPE C供电接口</text>
<text x="140.7" y="12.4">滤波</text>
<text x="7.4" y="86.1">电池充电</text>
<text x="98.8" y="86.1">路径切换</text>
<text x="177.5" y="86.1">稳压与滤波电路</text>
<text x="7.4" y="154.7">隔离变换</text>
</g>
<g font-size="2.9" fill="#03f">
<text x="197.9" y="15.1">FB 2K@100MHz</text>
<text x="197.9" y="46.9">FB 2K@100MHz</text>
</g>
<g font-size="2.6" fill="#a00000">
<text x="178.8" y="186.1">TITLE:</text>
<text x="271.4" y="189.4">REV:</text>
<text x="205.4" y="196.3">Company:</text>
<text x="271.2" y="196.7">Sheet:</text>
<text x="205.4" y="201.8">Date:</text>
<text x="240.7" y="201.9">Drawn By:</text>
</g>
<g font-size="2.4" fill="#03f">
<text x="98.8" y="139.6">关机 允许边充边用</text>
<text x="98.8" y="143.4">开机 只允许使用，不充电</text>
</g>
<g font-size="2.3" fill="#00f">
<text x="114" y="13.6">+5V</text>
<text x="169.4" y="14.9">+VCC</text>
<text x="239.3" y="14.9">+4.5V</text>
<text x="30" y="25.3">VBUS</text>
<text x="47.1" y="29.9">B0520LW</text>
<text x="56.9" y="25.1">+5V</text>
<text x="118.4" y="28.4">1k</text>
<text x="175" y="28.4">22uF</text>
<text x="186.4" y="28.4">22uF</text>
<text x="197.9" y="28.4">100nF</text>
<text x="208.3" y="24.8">2K</text>
<text x="222" y="28.4">22uF</text>
<text x="233.4" y="28.4">22uF</text>
<text x="243.8" y="28.4">330</text>
<text x="61.7" y="39.3">VBUS</text>
<text x="121.3" y="38.8">BLUE</text>
<text x="169.2" y="38.5">GND</text>
<text x="180.6" y="38.5">GND</text>
<text x="192" y="38.5">GND</text>
<text x="216.2" y="38.5">GND</text>
<text x="227.6" y="38.5">GND</text>
<text x="239" y="38.5">GND</text>
<text x="105.7" y="46.2">27k</text>
<text x="169.4" y="46.6">-VCC</text>
<text x="239.3" y="46.6">-4.5V</text>
<text x="44.4" y="53.8">5.1k</text>
<text x="54.6" y="53.8">5.1k</text>
<text x="117.6" y="53.8">SS8050</text>
<text x="207" y="56.6">2K</text>
<text x="12.4" y="64.2">USB 3.1 C 6PF</text>
<text x="71.2" y="60.8" transform="rotate(-90 71.2 60.8)">PESD5V0S1BA</text>
<text x="105.7" y="60.1">4.7k</text>
<text x="175" y="60.1">22uF</text>
<text x="186.4" y="60.1">22uF</text>
<text x="197.9" y="60.1">100nF</text>
<text x="222" y="60.1">22uF</text>
<text x="233.4" y="60.1">22uF</text>
<text x="243.8" y="60.1">330</text>
<text x="28.6" y="69.8">PGND</text>
<text x="38.8" y="69.8">PGND</text>
<text x="48.9" y="69.8">PGND</text>
<text x="61.6" y="69.8">PGND</text>
<text x="99.7" y="69.8">PGND</text>
<text x="112.4" y="69.8">PGND</text>
<text x="169.2" y="70.3">GND</text>
<text x="180.6" y="70.3">GND</text>
<text x="192" y="70.3">GND</text>
<text x="214.9" y="70.3">GND</text>
<text x="227.6" y="70.3">GND</text>
<text x="239" y="70.3">GND</text>
<text x="99.8" y="92.1">VBUS</text>
<text x="111" y="92.4">BAT+</text>
<text x="128" y="93.4">AO3401A</text>
<text x="159.8" y="92.4">+5V</text>
<text x="178.7" y="94.6">+4.5V</text>
<text x="262.6" y="94.6">+2.5V</text>
<text x="24.9" y="96.5">BAT_CHRG</text>
<text x="46.5" y="101.9">TP4057</text>
<text x="81.8" y="97.4">BAT+</text>
<text x="214.2" y="97.2">ME6211C25M5G-N</text>
<text x="24.3" y="102.3">1k</text>
<text x="108.7" y="107.4">B5819WS</text>
<text x="132.1" y="107.1">100k</text>
<text x="153.8" y="104.8">100k</text>
<text x="186.4" y="106.1">2.2</text>
<text x="255" y="106.1">0</text>
<text x="25.2" y="109.9">RED</text>
<text x="200.4" y="110.9">10uF</text>
<text x="226.2" y="112.5">110k</text>
<text x="248.7" y="110.9">10uF</text>
<text x="269" y="110.9">10uF</text>
<text x="280.7" y="110.9">120k</text>
<text x="24.7" y="115">GREED</text>
<text x="75.2" y="119.8">4.7k</text>
<text x="87.4" y="119.8">10uF</text>
<text x="105.9" y="122.7">TK-6580-1</text>
<text x="150.8" y="120.1">AO3401A</text>
<text x="194.5" y="122.6">GND</text>
<text x="221.2" y="122.6">GND</text>
<text x="242.8" y="122.6">GND</text>
<text x="263.1" y="122.6">GND</text>
<text x="59.1" y="129.5">PGND</text>
<text x="69.3" y="129.5">PGND</text>
<text x="80.7" y="129.5">PGND</text>
<text x="115" y="130.7">PGND</text>
<text x="154.4" y="130">BAT_CHRG</text>
<text x="142.2" y="132.5">47k</text>
<text x="179.1" y="137.8">-4.5V</text>
<text x="262.9" y="137.8">-2.5V</text>
<text x="136.6" y="142.2">PGND</text>
<text x="213.9" y="140.4">SGM2209-ADJXN5G/TR</text>
<text x="186.4" y="149.3">2.2</text>
<text x="255" y="149.3">0</text>
<text x="200.4" y="154.1">10uF</text>
<text x="232.6" y="155.6">110k</text>
<text x="248.7" y="154.1">10uF</text>
<text x="269" y="154.1">10uF</text>
<text x="279.4" y="154.1">120k</text>
<text x="97.6" y="156.9">EPC10</text>
<text x="134.7" y="156.9">22</text>
<text x="136.6" y="162">B5819WS</text>
<text x="147.6" y="156.9">1nF</text>
<text x="136.6" y="167.1">B5819WS</text>
<text x="158.6" y="163.8">+VCC</text>
<text x="194.5" y="165.8">GND</text>
<text x="221.2" y="165.8">GND</text>
<text x="242.8" y="165.8">GND</text>
<text x="263.1" y="165.8">GND</text>
<text x="15" y="169.8">+5V</text>
<text x="62.1" y="170.9">VPS8702</text>
<text x="136.6" y="179.8">B5819WS</text>
<text x="136.6" y="174.7">B5819WS</text>
<text x="20.1" y="183.3">10uF</text>
<text x="32.8" y="183.3">10uF</text>
<text x="45.5" y="183.3">10uF</text>
<text x="134.7" y="184.8">22</text>
<text x="147.6" y="184.8">1nF</text>
<text x="158.6" y="181.5">-VCC</text>
<text x="100.6" y="191.2">1nF</text>
<text x="13.4" y="193">PGND</text>
<text x="26.1" y="193">PGND</text>
<text x="38.8" y="193">PGND</text>
<text x="79.4" y="196.8">PGND</text>
<text x="112" y="197.3">GND</text>
</g>
<g font-size="2.3" fill="#000080">
<text x="208" y="22.3">L1</text>
<text x="37.6" y="29.9">D2</text>
<text x="118.4" y="26.1">R1</text>
<text x="175" y="26.1">C1</text>
<text x="186.4" y="26.1">C2</text>
<text x="197.9" y="26.1">C4</text>
<text x="222" y="26.1">C61</text>
<text x="233.4" y="26.1">C60</text>
<text x="243.8" y="26.1">R2</text>
<text x="121.5" y="36.3">U2</text>
<text x="105.7" y="43.9">R6</text>
<text x="44.4" y="51.5">R10</text>
<text x="54.6" y="51.5">R11</text>
<text x="117.6" y="51.5">Q1</text>
<text x="105.7" y="57.8">R12</text>
<text x="175" y="57.8">C7</text>
<text x="186.4" y="57.8">C8</text>
<text x="197.9" y="57.9">C18</text>
<text x="206.7" y="54">L2</text>
<text x="222" y="57.8">C59</text>
<text x="233.4" y="57.8">C5</text>
<text x="243.8" y="57.9">R3</text>
<text x="12.5" y="61.7">USBC1</text>
<text x="68.7" y="60.3" transform="rotate(-90 68.7 60.3)">D1</text>
<text x="127.7" y="90.9">Q2</text>
<text x="132.9" y="90.9">Q3</text>
<text x="214.1" y="94.7">U9</text>
<text x="46.5" y="99.7">U7</text>
<text x="11.5" y="102.3">U5</text>
<text x="108.7" y="104.8">D5</text>
<text x="132.1" y="104.8">R20</text>
<text x="149.4" y="104.8">R4</text>
<text x="186.9" y="103.6">R14</text>
<text x="255.4" y="103.6">R15</text>
<text x="12.8" y="109.9">U6</text>
<text x="200.4" y="108.6">C10</text>
<text x="235.1" y="112.5">R18</text>
<text x="248.7" y="108.6">C11</text>
<text x="269" y="108.6">C12</text>
<text x="280.7" y="108.6">R17</text>
<text x="12.8" y="115">U8</text>
<text x="75.2" y="117.5">R19</text>
<text x="87.4" y="117.5">C13</text>
<text x="150.6" y="117.5">Q6</text>
<text x="106.4" y="120.1">SW1</text>
<text x="142.2" y="130.2">R5</text>
<text x="214.1" y="137.9">U10</text>
<text x="186.8" y="146.7">R26</text>
<text x="255.4" y="146.8">R27</text>
<text x="200.4" y="151.8">C15</text>
<text x="226.2" y="155.7">R24</text>
<text x="248.7" y="151.8">C16</text>
<text x="269" y="151.8">C17</text>
<text x="279.4" y="151.8">R23</text>
<text x="90.4" y="156.9">U11</text>
<text x="124" y="156.9">R21</text>
<text x="126.5" y="162">D3</text>
<text x="140.5" y="156.9">C14</text>
<text x="126.5" y="167.1">D4</text>
<text x="62.3" y="168.4">U23</text>
<text x="126.5" y="179.8">D7</text>
<text x="126.5" y="174.7">D6</text>
<text x="20.1" y="181">C20</text>
<text x="32.8" y="181">C21</text>
<text x="45.5" y="181">C28</text>
<text x="124" y="184.8">R28</text>
<text x="140.5" y="184.8">C19</text>
<text x="93.5" y="191.2">U14</text>
<text x="193.5" y="189.4">100MHz高压差分探头</text>
<text x="281.1" y="189.5">1.0</text>
<text x="222.3" y="196.4">充电管理与隔离变换</text>
<text x="282.6" y="197">1/1</text>
<text x="217.3" y="202">2024-02-25</text>
<text x="257.2" y="202">adminismk</text>
</g>
<g font-size="2.3">
<text x="15.8" y="33.8">VBUS</text>
<text x="15.8" y="31.3">VBUS</text>
<text x="23.9" y="32.8">B9</text>
<text x="23.9" y="30.3">A9</text>
<text x="17.5" y="40.2">CC2</text>
<text x="17.5" y="37.6">CC1</text>
<text x="23.9" y="39.1">B5</text>
<text x="23.9" y="36.6">A5</text>
<text x="17" y="46.5">GND</text>
<text x="17" y="44">GND</text>
<text x="22.6" y="45.5">B12</text>
<text x="22.6" y="43">A12</text>
<text x="17.6" y="50.3">SH1</text>
<text x="17.6" y="52.9">SH2</text>
<text x="23.9" y="49.3">1</text>
<text x="23.9" y="51.8">2</text>
<text x="17.6" y="55.4">SH3</text>
<text x="17.6" y="57.9">SH4</text>
<text x="23.9" y="54.4">3</text>
<text x="23.9" y="56.9">4</text>
<text x="211.7" y="100.1">1</text>
<text x="215.3" y="101.4">VIN</text>
<text x="227.3" y="101.4">VOUT</text>
<text x="236.1" y="100.1">5</text>
<text x="36.3" y="105.2">4</text>
<text x="39.9" y="106.2">VCC</text>
<text x="51.6" y="106.2">BAT</text>
<text x="58.4" y="105.2">3</text>
<text x="211.7" y="105.2">3</text>
<text x="215.3" y="106.5">CE</text>
<text x="225.1" y="107.5" transform="rotate(-90 225.1 107.5)">GND</text>
<text x="230.4" y="106.5">NC</text>
<text x="236.1" y="105.2">4</text>
<text x="36.3" y="110.3">1</text>
<text x="39.9" y="111.3">CHRG</text>
<text x="49.3" y="111.3">PROG</text>
<text x="58.4" y="110.3">6</text>
<text x="223.8" y="111.1" transform="rotate(-90 223.8 111.1)">2</text>
<text x="36.3" y="115.3">5</text>
<text x="39.9" y="116.4">STDBY</text>
<text x="51" y="116.4">GND</text>
<text x="58.4" y="115.3">2</text>
<text x="125.5" y="120">5</text>
<text x="125.5" y="117.4">4</text>
<text x="136.9" y="120">2</text>
<text x="136.9" y="117.4">1</text>
<text x="125.5" y="122.5">6</text>
<text x="136.9" y="122.5">3</text>
<text x="211.7" y="143.3">2</text>
<text x="236.1" y="143.3">5</text>
<text x="211.7" y="148.4">3</text>
<text x="215.3" y="144.6">VIN</text>
<text x="215.3" y="149.6">EN</text>
<text x="227.3" y="144.6">VOUT</text>
<text x="229.4" y="149.6">ADJ</text>
<text x="236.1" y="148.4">4</text>
<text x="223.8" y="154.3" transform="rotate(-90 223.8 154.3)">1</text>
<text x="225.1" y="150.7" transform="rotate(-90 225.1 150.7)">GND</text>
<text x="88.6" y="162.3">1</text>
<text x="107.7" y="162.3">8</text>
<text x="58" y="173.8">5</text>
<text x="74.8" y="173.8">6</text>
<text x="107.7" y="172.5">6</text>
<text x="107.7" y="170">7</text>
<text x="58" y="177.6">1</text>
<text x="61.6" y="178.8">EN</text>
<text x="61.6" y="175">VIN</text>
<text x="68" y="178.8">VD2</text>
<text x="68" y="175">VD1</text>
<text x="74.8" y="177.6">4</text>
<text x="88.6" y="177.6">2</text>
<text x="58" y="181.4">3</text>
<text x="61.6" y="182.7">NC</text>
<text x="67.3" y="182.7">GND</text>
<text x="74.8" y="181.4">2</text>
<text x="88.6" y="182.7">4</text>
<text x="107.7" y="180.1">5</text>
</g>
<g font-size="2.2" fill="#a00000">
<text x="28.4" y="3.1">1</text>
<text x="78.2" y="3.1">2</text>
<text x="128" y="3.1">3</text>
<text x="177.8" y="3.1">4</text>
<text x="227.6" y="3.1">5</text>
<text x="1.4" y="28.3">A</text>
<text x="290.7" y="28.3">A</text>
<text x="1.4" y="78.1">B</text>
<text x="290.7" y="78.1">B</text>
<text x="1.4" y="127.9">C</text>
<text x="290.7" y="127.9">C</text>
<text x="1.4" y="177.7">D</text>
<text x="290.7" y="177.7">D</text>
<text x="28.4" y="205.3">1</text>
<text x="78.2" y="205.3">2</text>
<text x="128" y="205.3">3</text>
<text x="177.8" y="205.3">4</text>
<text x="227.6" y="205.3">5</text>
</g>
</svg>
